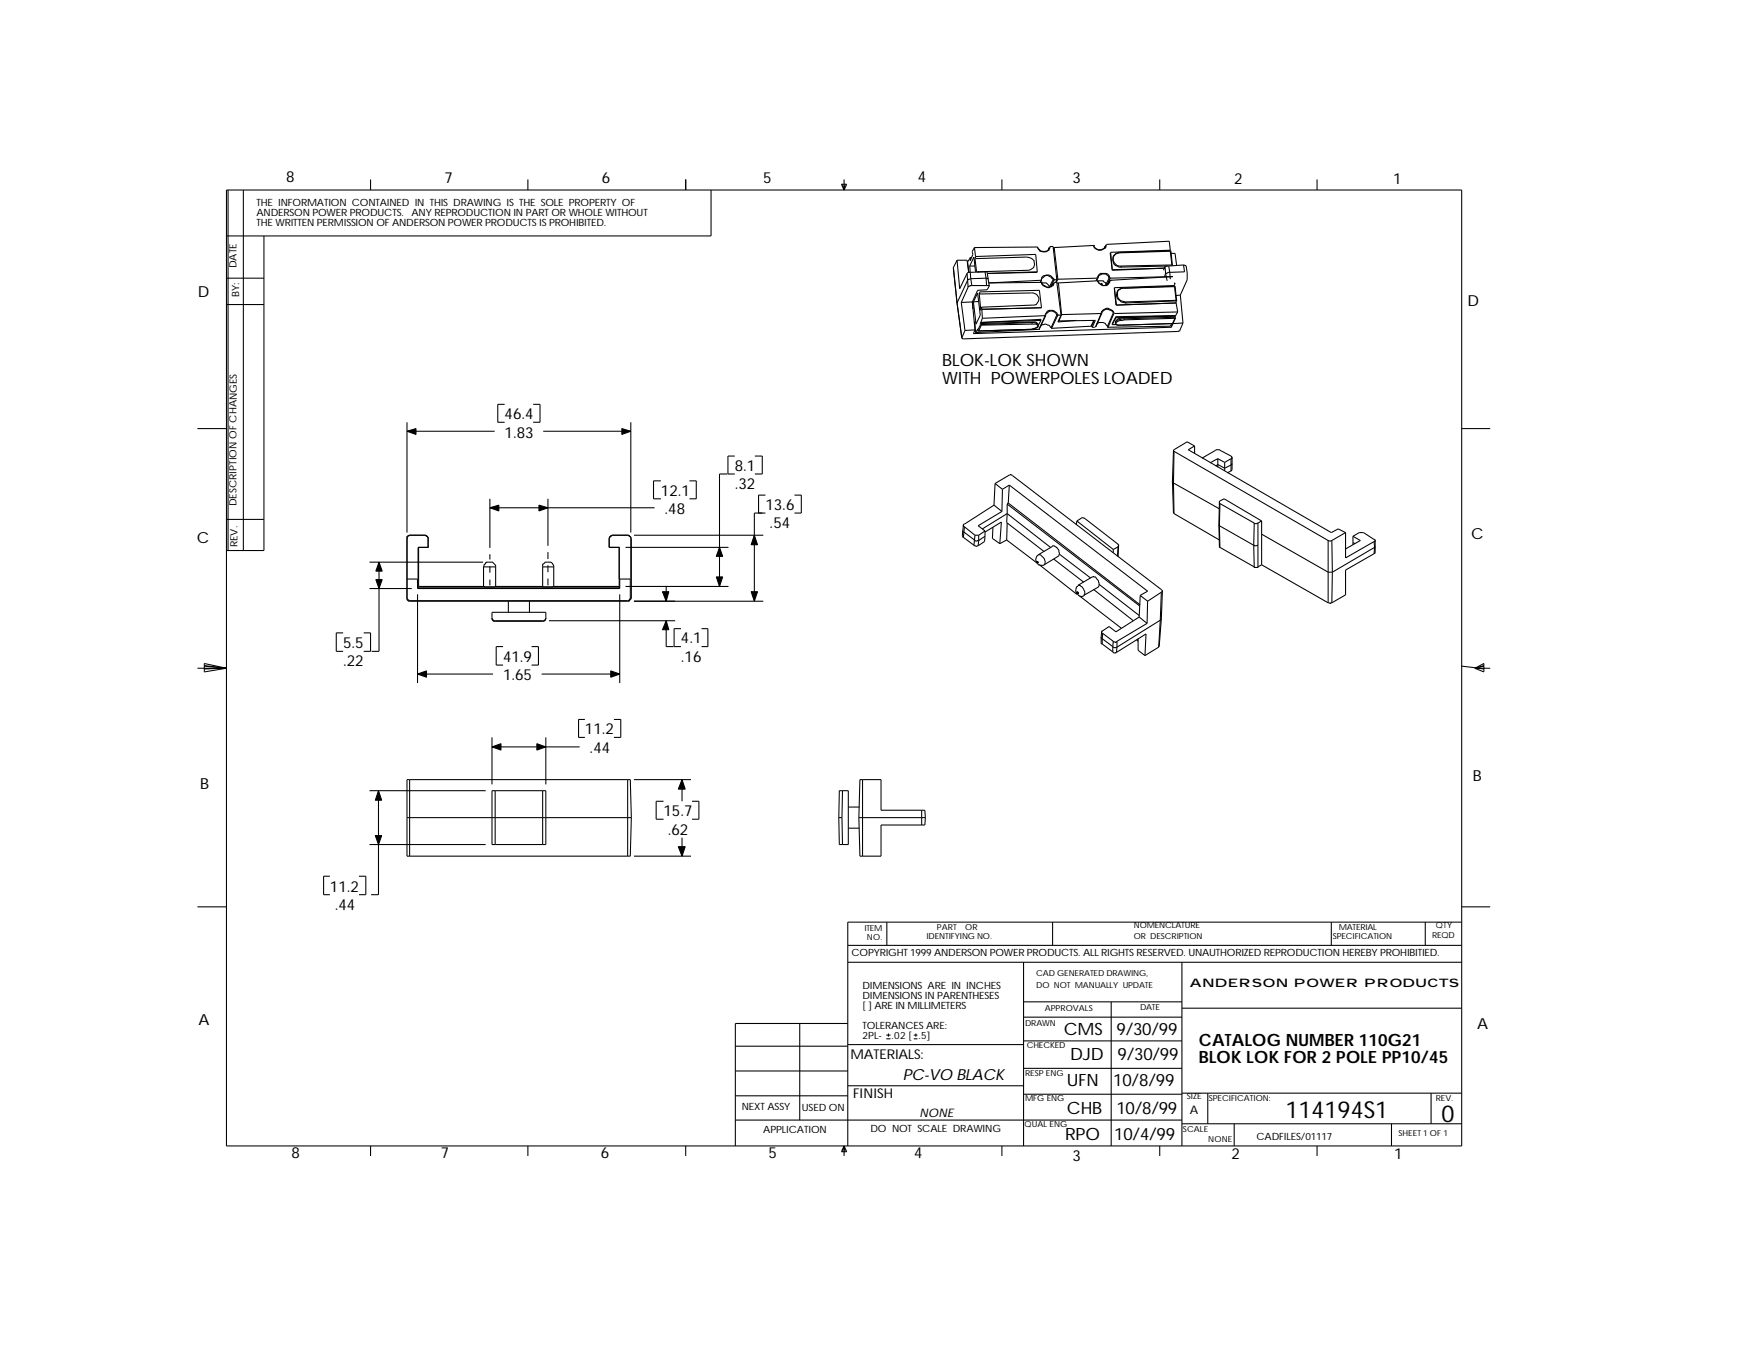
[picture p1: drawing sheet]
<svg xmlns="http://www.w3.org/2000/svg" width="279mm" height="216mm" viewBox="0 0 279 216" stroke-linecap="round" stroke-linejoin="round" font-family="sans-serif">
<g fill="none" stroke="#000" stroke-width=".17">
<path d="M36.3 30.5h198.1v153.3h-198.1zM36.6 30.5v57.8M39 30.5v57.8M42.3 37.8v50.5h-6M59.4 28.8v1.7M84.7 28.8v1.7M110 28.8v1.7M114 30.5v7.3h-77.7M135 29.5h.8l-.4 1zM135.1 29.5l.3 1M135.4 28.8v1.7M135.6 29.5l-.2 1"/>
<path d="M156.3 39.7l-.3 .6v.5l-.4 1v-.5M156.3 39.7l.2 1.4M160.7 28.8v1.7M166.4 39.6l.4 .7 1 .1a.76 .76 0 0 0 .6-.9h.5l.6 5.4M166.4 39.6l-10.1 .1M166.4 39.6h.1M166.5 39.7l.5 .6h.3a1 1 0 0 0 .9-.3v-.1M168.3 39.7l-.2 .3M169.1 39.7l-.2 .2M169.1 39.7l.6 5.1M175.4 39.4a1.03 1.03 0 0 0 1 .7 1.03 1.03 0 0 0 1-.7l-.3 .4M175.4 39.4v.1a1.08 1.08 0 0 0 1.2 .6l.7-.3 .2-.6 10-.5 .2 1.4-9.6 .4 .3 2.8 8.5-.3-8.5 .3-.3-2.7"/>
<path d="M175.4 39.4h.1M175.4 39.4l-6.3 .3M186 28.8v1.7M211.2 28.8v1.7M36.3 44.6h6M36.3 48.9h6M153.5 48.6l.8 5.6M153.5 41.7l-.6 1.2 .6 5.7M153.5 41.7l.4 4.6 1.2-2.4M153.5 41.7h1.6l.3 2M154.2 48.5l.6 4.5M154.8 53l-.5 1.2"/>
<path d="M155.1 43.9l.2 2.2M155.3 46.1l-1.1 2.4M155.5 42.7l.2 2M155.5 42.7l.7-1.5 .3 2.4M155.5 42.7h.9M155.6 41.3l-.4 .7 .2 1.7M155.6 41.3h.3M155.7 44.7l-.5 .2-1.7 3.7M155.7 44.7l.2 1.1M155.9 45.8h-.3l-.3 .3M155.9 45.8h2.3M156 48.4l-1.8 .1"/>
<path d="M156 48.4l.4 4.5M156 48.4v1.1M156 49.4h.1M156.3 51.8l.1-.2 .1 1.7M156.4 52.9l-1.6 .1M156.4 41.5l.2 2.1M156.5 41.1v.4l8.2-.3a1.13 1.13 0 0 1 1.1 1.7l-.8 .4-8.2 .3M156.5 41.1l9.6-.3 .3 2.8-8 .3 8-.2M156.8 43.6h.1M156.8 52.7v.3M156.8 52.8l-.3 .5M156.8 47l.4 3.5-.7 1.5-.4-3.6z"/>
<path d="M157 48.3l-.9 .1M157.1 47.2l8.3-.2a1.11 1.11 0 0 1 1.2 1.1l-.4 .8h-.3l-8.5 .4M157.1 47.2v-.4l9.6-.2 .3 2.8-9.5 .2M157.1 47.2v-.1l.2 2.7 .1-.5M157.2 51.9v.2l8.7-.4 .6 .3M157.3 51.7l-.1 .2M157.4 52.2l-.4 .9-.2-.1M157.4 49.3l.1 .3M157.4 52.2h-.2l-.4 .8M157.5 49.6l.1 1.5M157.6 51.1l-.3 .6M158 43.6l-2.7 .1-.2 .2"/>
<path d="M158 43.6h.3l.4 2.3M158 43.6l.2 1M158.2 44.6l.3 .2M158.2 44.6l-2.5 .1M158.2 44.6v1.2M158.2 45.8h.5v.1M158.7 45.9l-.4 .6-1.5 .1-.8 1.8M165.1 52.8l-8.2 .3M165.5 51.6h.3a.52 .52 0 0 1 .7 .4M165.5 52h.6l.4 .2-.2 .4-1.2 .2M165.5 51.6l-8.3 .3M165.5 52l-8.1 .2"/>
<path d="M165.5 51.6v.4M166.4 52.5h.1M166.5 52v.1v.4l-.6 .2-.8 .1M166.5 52h.1M166.6 52.8h.1M166.6 52.8l-10.1 .5M167 52.3a.9 .9 0 0 1 1.5 .2l.1 .1M167 51.4v-.2l-9.7 .5M167 51.4l-9.7 .3M167 51.4l-.5 .8M167 45.4h.8l.4 .4v.2M167 45.3a1.05 1.05 0 0 0 1 .8 1.05 1.05 0 0 0 1.1-.7v-.1h.4l.7 5.2"/>
<path d="M167 45.4a1.1 1.1 0 0 0 1.7 .4l.2-.2M167 45.3h.1M167 44.7v.3M167 45.3v.1M167 45l-.1 .3M167 45l-.2 .3M167.1 44.7v-.1a.97 .97 0 0 1 1.5-.2l.3 .5M167.5 45.8l.1 .2M167.6 50.6l.2-.4a1.05 1.05 0 0 1 1-.4 1.05 1.05 0 0 1 .9 .7l-1 2.2M167.6 50.6h.1l-1.1 2.2M167.6 50.6l-10 .5M167.6 50.6l-1 2.2"/>
<path d="M167.8 50.4a.93 .93 0 0 1 .9-.5 .93 .93 0 0 1 .8 .6M167.8 50.5h-.1M168.6 52.6l.1 .1M168.7 52.7h.1M168.7 45.7l.3-.3-.2 .3M168.9 44.9l-.6 1.1M168.9 44.9h.6M169.1 44.9a1.13 1.13 0 0 0-1-.8 1.13 1.13 0 0 0-1.1 .5v.4l-8.4 .4 8.4-.1M169.1 44.9h.1M169.1 44.9l-.6 1.1M169.4 44.7l.3 .1M169.5 50.5h.7"/>
<path d="M169.5 50.5l-.9 2.1M169.5 44.9l-.2 .4M169.7 44.8l-.3 .5M169.8 45.4l-.2 .1M169.8 45.4l.5 5.1M169.8 51.5h.1M169.8 51.5l5.9-.1-.5 1.1M170.2 50.5l-.5 1.1 2.9-.2M170.2 50.5h.1M170.3 50.5l-.5 1M175 52.3l-6.3 .4M175.1 52.2l.1 .3"/>
<path d="M175.2 52.5h.4M175.4 51.4l-.4 .9M175.5 51.4l-.5 .9M175.9 52l.4-.3h.7l.3 .2 .3 .4M176 45l.1 .1a1.11 1.11 0 0 0 1.4 .6l.3-.2 .1-.3M176 44.6l-.2 .4M176 45l-6.2 .4M176 45h.1M176.1 45.1l.9-.1 .4 .4v.3M176.6 45.6l.1-.1 .1 .2M176.6 50.3l-6.3 .2M176.6 50.3h.1"/>
<path d="M176.6 50.3l-.9 2.2M176.7 50.3a.92 .92 0 0 1 1.4-.5l.5 .4-1 2.1M176.7 50.3l-.9 2.1M177.6 52.3l.1 .2M177.7 52.5h.1M177.9 44.6a.97 .97 0 0 0-1.6-.4l-.4 .8M177.9 44.6h.2M177.9 44.6l-.5 1M178.1 44.6a.9 .9 0 0 0-.7-.7h-.9l-.2 .1-.4 .6-6.2 .2M178.1 44.6l-.6 1M178.1 44.6l10-.2-10 .6M178.1 45a1.03 1.03 0 0 1-.7 .8 1.03 1.03 0 0 1-1-.3l-.4-.5"/>
<path d="M178.1 45h.1M178.1 45l-.3 .4M178.4 52.1h.6M178.6 50.3l-.9 2.2M178.7 46.2l.3 2.7 9.6-.3M179 50.8l-.6 1.3M179 50.8v.2M179 51l-.6 1.1M179.7 42.8h.1M179.8 42.7l-.1 .1M180.2 46.2a1.05 1.05 0 0 0-1.1 .8 1.05 1.05 0 0 0 .5 1.2l.2 .2 .7 .2M180.2 46.2h-.3l-.6 .4a1.27 1.27 0 0 0 1.2 1.8"/>
<path d="M180.2 46.2l8.3-.3 .2 2.4M180.2 46.2l8.2-.2 .2 2.2M180.3 51a1.5 1.5 0 0 0-1.3 .4l-.1 .2M180.3 51v.1M180.3 51l8.2-.3 .1 .2-8.3 .2M180.3 51.1l-.6 .1a.69 .69 0 0 0-.8 .7 1.02 1.02 0 0 0 1 .3M180.3 51.3l-.9 .2-.4 .2v.3l.3 .2h.6M180.3 51.1v.2M180.5 48.6h.1M180.5 48.4v.2M186.9 42.8v1.1M186.9 42.8l-.3 .5"/>
<path d="M186.9 43.9l.3 1.1M186.9 43.9l-.1 .5M187.3 42.7l-7.6 .1M187.5 42.7l-.6 .1M187.5 42.7l.1 1M187.6 43.7l-.7 .2M187.6 43.7l.1 1.1M187.8 40.6h.7l.2 2M187.9 52.5l-31.8 1 .3-.6M187.9 52.2v.3M188 42.5v.1l-.2-2.4-8.4 .3a1.16 1.16 0 0 0-.9 .9 1.17 1.17 0 0 0 1.2 1.4M188 42.5l-.3-2.2-8.1 .3a1.06 1.06 0 0 0-1.1 1 1.06 1.06 0 0 0 1 1.1h.3"/>
<path d="M188 51.9l-.3 .4-10 .2M188 42.5l-8.2 .2M188.1 51.9l-.2 .6M188.1 51.9h.1M188.3 45.5l.2-.1-.1 .3M188.4 45.9v-.1l-9.7 .3 .4 2.8M188.5 51.1l.1-.1-.5 .9M188.5 51.1l-.5 .8-8.1 .3M188.5 51.1l-8.2 .2M188.6 50.6l-9.6 .2M188.6 50.6l-9.6 .4M188.6 48.2l.1 .1"/>
<path d="M188.6 48.6l.3 1.4M188.6 48.2l-8.1 .2M188.6 48.3v.3M188.7 48.3l-8.2 .3M188.9 50l-10.2 .3a1.29 1.29 0 0 0-1.2-.9l-.8 .6-.1 .3M188.9 50l-.3 .6M189.3 47.3l-.7 .1M189.3 47.3l.4 4.5M189.7 51.8l-.5 1.3-.2 .1-34.5 1.2-.2-.2M189.7 51.8l-1.6 .1M189.8 42.5l.4 .2 .2 1.1v1.1l-1.1 2.4M189.8 42.5l.2 1.1-2.4 .1"/>
<path d="M189.8 42.5l-2.3 .2M31.7 68.7h4.6M65.3 67.7v17.7M65.3 69.2h14M80.9 64.9h-1.1v2.8h1.1M85.5 64.9h1.1v2.8h-1.1M87.1 69.2h14.1M101.2 67.7v17.7M106 77.1h-1.2v2.9h1.2M110.6 77.1h1.1v2.9h-1.1M116.7 76h-1.3v18.1M117.9 73.2h-1.1v2.8h1.1"/>
<path d="M121.1 73.2h1.2v2.8h-1.2M122.8 79.4h-1.1v2.9M127.4 79.4h1.1v2.9h-1.1M159.6 77.6l2.3-1.4 .2-.1 .2 .1 24 18.4 .1 .1v.2l-.1 .1M159.6 77.6l1.2 .9M159.6 77.6l-.2 3.4M160.8 78.5l-.1 3.5M161.9 77.8l22.2 17-1.2 .7M161.9 77.8l-1.1 .7M161.9 77.8l-.2 2.9M188 77.2l.2 .3M188 77.2l.2 5.1 .1 .1"/>
<path d="M188.2 72.3l-.2 4.9M188.2 77.5l7.4 4.1M188.2 77.5l.1 4.9M188.3 72.4l24.7 14.3M188.3 72.4l-.1 5.1M191.6 71.5l-1.2-.6-2.1 1.2-.1 .1 .1 .2M191.6 71.5l-1 .6 22.9 13.3 1.1-.6 1.2 .6M191.6 71.5v1.2M192.8 73.5l2.3-1.4h.5l1.8 1.1 .2 .1v.2l-.2 .1M195.3 73.6l-1.2 .7M195.3 73.6v1.3M195.3 73.6l1.1 .6"/>
<path d="M196.4 74.2v1.3M197.4 73.6l-1 .6M197.4 73.6v1.9M197.4 75.5l-.6 .4M197.6 74.3l-.2 .3-1 .5-1.1-.6-.3 .3M197.6 73.4v2l-.2 .1M234.4 68.7h4.6M36.3 83.3h6M59.3 94.4h6.7M59.3 90.2h18.2M60.8 90.2v14.3h-1.2M65.3 86.4h.1"/>
<path d="M65.3 95.9l.3 .5h35.2l.3-.3v-.2M65.3 95.9v.3l.2 .2h35.4l.4-.5M65.3 86.4v9.5M65.3 92.9h1.7v1.5h32.4v-1.5h1.7v3M65.7 85.9l-.4 .2v.3M65.7 85.9h2.5M67 95.3v14.3M67.1 94.1h32.2v.2h-32.2zM67.1 87.8v6.3h10.5M68.2 85.9l.5 .3v.2l-.2-.4zM68.7 86.4h.1M68.7 86.4v1.4"/>
<path d="M68.7 87.8h-1.6v5.1M77.6 90.9v-.3l.5-.4h.9l.4 .4 .1 .3M77.6 94.1h.1h1.8M77.6 90.9v3.2M77.6 90.9h1.9M78.6 80v7.9M78.6 88.9v.8M78.6 90.8v1.1M78.6 93v.9M78.6 81.4h26.4M78.9 98.2h8.6v1l-.3 .4h-8l-.3-.3zM78.9 99.1l.3 .6h8l.3-.2v-.4"/>
<path d="M79.5 90.9v3.2M79.5 94.1h7.5M81.5 96.4v1.8M84.9 96.4v1.8M87 90.9v-.4a1.24 1.24 0 0 1 1.6-.1l.2 .5M87 94.1h1.8M87 90.9v3.2M87 90.9h1.8M87.9 80v7.5M87.9 88.6v1.1M87.9 90.7v1.1M87.9 92.8v1.1"/>
<path d="M88.1 99.6h20.2M88.8 90.9v3.2M97.7 86.4v1.4h1.7M97.7 86.4h.1M98.2 85.9h-.2l-.3 .5M98.2 85.9l-.3 .1-.2 .4M98.2 85.9h2.6M99.3 87.8v6.3h-10.5M99.4 95.3v14.3M100.3 87.8h16.5M100.3 94.1h16.5M101.1 95.9h.2"/>
<path d="M101.2 92.9v-6.7l-.5-.3h.1l.5 .5v9.5M101.7 96.4h20.7M101.7 85.9h20.7M106.8 99.6v4.1h1.2M106.8 94v2.4M122.8 82.3h-1.8v14.1M154.4 85.1l.1 .2 1.8 1.3M154.5 84.2l-.2 1.7 .2 .3M154.5 86.2l1.7 1.3M154.7 84.5l1.7 1.4M154.7 84.5l-.2 1.7M156.2 87.5l.3 .1 .4-.1"/>
<path d="M156.3 86.6a.53 .53 0 0 0 .7 .1M156.3 86.6l-.1 .9M156.4 85.9h.6M156.4 85.9l-.1 .7M157 85.9v.8M157 86.7l-.1 .8M158 85.2l-1 .7M158 85.2v.8M158 86l-1 .7M158 86l-.1 .9-1 .6M158 85.3l2.6-1.6-.2 3.5M159.3 84.6l-.1 1.8 1.2 .8"/>
<path d="M159.4 81l-4.8 3.1-.1 .3 .2 .1M159.4 81l1.3 1M160.7 82l-3.8 2.3 1.1 .9M161.5 86.6l4.9 3.7M161.5 86.6l-1.1 .6M161.5 82.4l7 5.4M161.5 80.9v1.5M161.5 80.9l21.3 16.3M161.5 82.4v1.4l6 4.7M161.5 83.9v2.7M161.5 82.4l-3.9 2.4M161.7 80.7l21.2 16.3"/>
<path d="M161.7 80.7l-.2 .2M166.3 90.1h.2v.2zM166.5 89a.93 .93 0 0 0-.4 .9 .93 .93 0 0 0 .8 .8l.6-.1M166.5 89h.4l.6 .6 .1 .5-.1 .5M166.7 90.6l6 4.7M169 89.7l4.8 3.7M169.9 88.9a1.33 1.33 0 0 0-1.1-1.4l-2.3 1.5M169.9 88.9l-.1 .3-2.3 1.4M169.9 88.9l5 3.8M172.7 94.9l.3 .2-.1 .1zM172.7 83.6l.8-.5h.5l5.3 4.2 .1 .1-.1 .3M172.7 83.6l-.1 .6"/>
<path d="M172.7 83.6l5.9 4.5M172.9 94a.82 .82 0 0 0 0 1.3 .65 .65 0 0 0 .9 .3v-.1M173.1 95.6l6.7 5.2M175.4 94.6l6.4 5M176.3 93.7l-.2-.7-.4-.5h-.4l-2.4 1.4h.3a1.48 1.48 0 0 1 .8 1.4l-.2 .2M176.3 93.7l-.1 .4-2.4 1.4M176.3 93.7l6.4 5M178.6 88.1v.5M179.3 87.7l-.7 .4M179.3 87.7l-.1 1.5M179.4 87.5l-.1 1.8M182.7 99l-3.7 2.3-1.1-.8-1.2 .8v.2l.2 .1"/>
<path d="M182.7 99l1.3 1M182.9 95.5l1.2 .9M182.9 95.5l-.2 3.5M184 100l-4.8 2.9M184.1 96.4l-.1 3.6M186.1 99.5l-6.9 4.3M186.1 99.5l-.3 4.3M186.3 99.2l-.2 .3M186.3 99.2l-.5 4.6M186.3 95l-2.2 1.4M186.3 95l-.2 4.5M186.4 94.8l-.1 4.4"/>
<path d="M188.3 82.4l7.3 4.2M195.5 84.2l.1 .1M195.5 84.2l.1 3.6h.1M195.6 80.6l-.1 3.6M195.6 84.3l5.5 3.2M195.6 84.3l.1 3.5M195.7 80.8l-.1-.4 .7-.4 6.1 3.6M195.7 80.8l5.5 3.1M195.7 80.8l-.1 3.5M195.7 87.8l5.5 3.1M201.1 87.5h.1h.6M201.1 87.5l.1 3.4"/>
<path d="M201.2 83.9l.1 .1 .5-.1M201.2 90.9v.1h.6v-.1M201.2 83.9l-.1 3.6M201.8 83.9v7M202.4 85.7l10.6 6.1h.7M202.4 90.6l10.6 6.1M202.4 83.6l-.6 .3M202.4 83.6v7M202.4 90.6l-.6 .3M213 86.7l.2 .1 .4-.1M213 96.7l.3 .1 .3-.1M213 86.7v10"/>
<path d="M213.6 86.7l.1 5.1M213.7 91.8l-.1 4.9M215.8 85.4l-2.2 1.3M215.8 85.4v4.1l4.6-2.6M217 86l1-.6h.7l1.8 1.1 .1 .3-.2 .1M217 86l1.2 .7-2.4 1.4M217 87l.3 .2M217 86v1.4M220.4 88.8l-4.6 2.6v4l-2.2 1.3M220.4 86.9l.1 .9M220.5 87.8l-6.8 4M220.5 87.8l-.1 1"/>
<path d="M220.6 87.6l-.1 .2M220.6 86.6v2.1l-.2 .1M31.7 107.2h4.6M32.8 106.4l3.5 .8-3.5 .6zM32.8 106.8l3.5 .4M36.3 107.2l-3.5 .1M55 101.5h-1.1v3h1.1M58.3 101.5h1.1v3h-1.1M67 108.1h12.1M78.9 118.3v7.5M78.9 119.8h14.1M80.7 103.7h-1.1v3h1.1"/>
<path d="M85.3 103.7h1.1v3h-1.1M86.9 108.1h12.5M87.5 118.3v7.5M93.8 115.4h-1v2.9h1M98.5 115.4h1.1v2.9h-1.1M109.2 100.8h-1.1v2.9h1.1M112.5 100.8h1v2.9h-1M176.6 102.2l.2 .2M176.6 102.2v1l.2 .1M176.7 101.3l-.1 .9M176.8 102.4l1.7 1.3M176.8 103.3l1.7 1.3"/>
<path d="M176.8 102.4v.9M176.9 101.6l1.7 1.3M176.9 101.6l-.1 .8M178.5 103.7l.2 .2 .5-.1M178.5 104.6l.1 .1 .5-.1M178.5 103.7v.9M178.6 102.9l.3 .1 .3-.1M178.6 102.9l-.1 .8M179.1 104.6l4.7-2.9-.2 3.5M179.2 102.9v.9M179.2 103.8l-.1 .8M182.3 102.6l.2 .3"/>
<path d="M182.5 102.4v1.9l1.1 .9M185.8 103.8l-2.2 1.4M234.4 106.8l3.6 .5-1.4-.1M236.6 107.2h2.4M236.6 107.2l1.4-.8v1.4zM238 106.8l-1.4 .4M59.3 126.8h18.6M59.3 135.5h18.6M60.7 126.8v16.7h-1.2M65.3 131.1h36M65.3 125.1h35.8l.2 6-.2 6.2h-35.8zM65.7 125.1v12.2"/>
<path d="M78.9 126.8h8.6v8.7h-8.6zM79.4 126.8v8.7M87 126.8v8.7M100.7 125.1v12.2M101.7 137.3h9.1M101.7 125.1h9.1M106.4 128.5h-1.2v2.9h1.2M109.4 125.1v3.4M109.4 134.4v2.9M111 128.5h1.1v2.9h-1.1M134.5 131.1h.5M134.6 126.8h1.5v8.7h-1.5l-.1-4.4z"/>
<path d="M135 131.1l.1 4.4M135.1 126.8l-.1 4.3M136.1 132.8h1.7M136.1 129.5h1.7M137.8 131.1h10.6M137.8 131.1l.1 6.2h3.4v-5h7l.1-1.2M137.8 131.1l.1-6h3.4v4.9h7l.1 1.1M138.3 125.1v12.2M147.8 130v2.3M31.7 145.5h4.6M52.9 140.5h-1v3h1M57.6 140.5h1.1v3h-1.1"/>
<path d="M136 154.3h98.4M136 151.6h98.4M142.2 147.9v3.7M164.2 154.3v29.5M168.8 147.9v3.7M189.6 154.3v29.5M213.5 147.9v3.7M228.6 147.9v3.7M234.4 147.9h-98.4v35.9M234.4 145.5h4.6M117.9 179.7h71.7M117.9 167.8h18.1"/>
<path d="M117.9 171.8h18.1M117.9 175.8h18.1M128.3 164.2v15.5M136 174.2h28.2M136 167.6h28.2M136 164.2h-18.1v19.6M142.2 166.6h.6M142.2 166h.6M142.5 165.8v.5M146.6 166.6h.6M146.6 166h.6M146.9 165.8v.5"/>
<path d="M164.2 175.5h25.4M164.2 171.4h25.4M164.2 167h25.4M164.2 163.2h25.4M164.2 160.7h25.4M178.2 160.7v23.1M189.6 175.3h44.8M189.6 161.7h44.8M193.7 175.3v5M229.5 175.3v5M59.4 183.8v1.6M84.7 183.8v1.6"/>
<path d="M110 183.8v1.6M135.4 183.8v1.6M135.4 183.8l.4 .9h-.8zM135.4 183.8l-.3 .9M135.4 183.8l.2 .9M160.7 183.8v1.6M186 183.8v1.6M189.6 180.3h44.8M198 180.3v3.5M211.2 183.8v1.6M223.2 180.3v3.5"/>
</g>
<g fill="#000" stroke="#000" stroke-width=".17">
<path d="M65.3 69.2l1.4-.5v1z" fill-rule="evenodd"/>
<path d="M99.7 68.7l1.5 .5-1.5 .5z" fill-rule="evenodd"/>
<path d="M60.3 93h1l-.5 1.4z" fill-rule="evenodd"/>
<path d="M60.8 90.2l.5 1.4h-1z" fill-rule="evenodd"/>
<path d="M78.6 81.4l1.4-.4v1z" fill-rule="evenodd"/>
<path d="M86.4 81l1.5 .4-1.5 .6z" fill-rule="evenodd"/>
<path d="M106.3 94.9h1l-.5 1.5z" fill-rule="evenodd"/>
<path d="M106.8 99.6l.5 1.4h-1z" fill-rule="evenodd"/>
<path d="M114.9 92.5h1l-.5 1.6z" fill-rule="evenodd"/>
<path d="M115.4 87.8l.5 1.4h-1z" fill-rule="evenodd"/>
<path d="M121 85.9l.5 1.5h-1z" fill-rule="evenodd"/>
<path d="M120.5 94.9h1l-.5 1.5z" fill-rule="evenodd"/>
<path d="M67 108.1l1.4-.5v1z" fill-rule="evenodd"/>
<path d="M78.9 119.8l1.4-.5v1z" fill-rule="evenodd"/>
<path d="M86.1 119.3l1.4 .5-1.4 .5z" fill-rule="evenodd"/>
<path d="M98 107.6l1.4 .5-1.4 .5z" fill-rule="evenodd"/>
<path d="M60.7 126.8l.5 1.6h-1z" fill-rule="evenodd"/>
<path d="M60.2 134h1l-.5 1.5z" fill-rule="evenodd"/>
<path d="M109.4 125.1l.5 1.5h-1.1z" fill-rule="evenodd"/>
<path d="M108.8 135.8h1.1l-.5 1.5z" fill-rule="evenodd"/>
</g>
<g font-size="3.8">
<text x="206.2" y="179.3">114194S1</text>
<text x="231.2" y="179.9">0</text>
</g>
<g font-size="2.7">
<text x="151.1" y="58.8">BLOK-LOK SHOWN</text>
<text x="151.1" y="61.6">WITH POWERPOLES LOADED</text>
<text x="170.6" y="166">CMS</text>
<text x="179.1" y="166">9/30/99</text>
<text x="192.3" y="167.7">CATALOG NUMBER 110G21</text>
<text x="171.6" y="170.1">DJD</text>
<text x="179.3" y="170.1">9/30/99</text>
<text x="192.3" y="170.4">BLOK LOK FOR 2 POLE PP10/45</text>
<text x="171.1" y="174.2">UFN</text>
<text x="171.1" y="178.7">CHB</text>
<text x="178.5" y="174.2">10/8/99</text>
<text x="179.1" y="178.7">10/8/99</text>
<text x="170.9" y="182.9">RPO</text>
<text x="178.7" y="182.9">10/4/99</text>
</g>
<g font-size="2.4">
<text x="45.9" y="29.2">8</text>
<text x="71.3" y="29.4">7</text>
<text x="96.5" y="29.4">6</text>
<text x="122.4" y="29.4">5</text>
<text x="147.2" y="29.2">4</text>
<text x="172" y="29.4">3</text>
<text x="198" y="29.5">2</text>
<text x="223.4" y="29.5">1</text>
<text x="31.7" y="47.7">D</text>
<text x="235.4" y="49">D</text>
<text x="80.9" y="67.2">46.4</text>
<text x="80.9" y="70.2">1.83</text>
<text x="117.9" y="75.5">8.1</text>
<text x="106" y="79.5">12.1</text>
<text x="106.6" y="82.5">.48</text>
<text x="117.9" y="78.5">.32</text>
<text x="122.8" y="81.8">13.6</text>
<text x="31.6" y="87">C</text>
<text x="123.4" y="84.8">.54</text>
<text x="236" y="86.5">C</text>
<text x="55" y="104">5.5</text>
<text x="55" y="106.8">.22</text>
<text x="80.7" y="106.2">41.9</text>
<text x="109.2" y="103.2">4.1</text>
<text x="109.2" y="106.2">.16</text>
<text x="80.7" y="109.1">1.65</text>
<text x="93.8" y="117.8">11.2</text>
<text x="94.6" y="120.7">.44</text>
<text x="236.2" y="125.3">B</text>
<text x="32.1" y="126.5">B</text>
<text x="106.4" y="130.9">15.7</text>
<text x="107.1" y="133.9">.62</text>
<text x="52.9" y="143">11.2</text>
<text x="53.7" y="146">.44</text>
<text x="31.8" y="164.4">A</text>
<text x="236.9" y="165.1">A</text>
<text x="144.8" y="173.2">PC-VO BLACK</text>
<text x="46.7" y="185.8">8</text>
<text x="70.7" y="185.8">7</text>
<text x="96.4" y="185.7">6</text>
<text x="123.3" y="185.7">5</text>
<text x="146.6" y="185.7">4</text>
<text x="197.5" y="185.9">2</text>
<text x="223.6" y="185.8">1</text>
<text x="172" y="186.3">3</text>
</g>
<g font-size="2.2">
<text x="136.4" y="169.8">MATERIALS:</text>
<text x="136.8" y="176.2">FINISH</text>
</g>
<g font-size="1.9">
<text x="190.8" y="158.3">ANDERSON POWER PRODUCTS</text>
<text x="147.5" y="179.2">NONE</text>
<text x="190.8" y="178.6">A</text>
</g>
<g font-size="1.6">
<text x="41.1" y="33">THE INFORMATION CONTAINED IN THIS DRAWING IS THE SOLE PROPERTY OF</text>
<text x="41.1" y="34.6">ANDERSON POWER PRODUCTS.</text>
<text x="66" y="34.6">ANY REPRODUCTION IN PART OR WHOLE WITHOUT</text>
<text x="41.1" y="36.2">THE WRITTEN PERMISSION OF ANDERSON POWER PRODUCTS IS PROHIBITED.</text>
<text x="37.9" y="43" transform="rotate(-90 37.9 43)">DATE</text>
<text x="38.4" y="47.7" transform="rotate(-90 38.4 47.7)">BY:</text>
<text x="37.9" y="81.2" transform="rotate(-90 37.9 81.2)">DESCRIPTION OF CHANGES</text>
<text x="38.1" y="87.8" transform="rotate(-90 38.1 87.8)">REV.</text>
<text x="136.6" y="153.4">COPYRIGHT 1999 ANDERSON POWER PRODUCTS. ALL RIGHTS RESERVED. UNAUTHORIZED REPRODUCTION HEREBY PROHIBITIED.</text>
<text x="138.3" y="158.7">DIMENSIONS ARE IN INCHES</text>
<text x="138.3" y="160.3">DIMENSIONS IN PARENTHESES</text>
<text x="138.3" y="161.9">[ ] ARE IN MILLIMETERS</text>
<text x="138.3" y="165.1">TOLERANCES ARE:</text>
<text x="138.3" y="166.7">2PL-</text>
<text x="143" y="166.7">.02 [ .5]</text>
<text x="119" y="178.1">NEXT ASSY</text>
<text x="128.6" y="178.2">USED ON</text>
<text x="122.4" y="181.8">APPLICATION</text>
<text x="139.6" y="181.5">DO NOT SCALE DRAWING</text>
<text x="201.5" y="182.8">CADFILES/01117</text>
</g>
<g font-size="1.3">
<text x="138.7" y="149.3">ITEM</text>
<text x="150.3" y="149.2">PART</text>
<text x="154.8" y="149.2">OR</text>
<text x="181.9" y="148.8">NOMENCLATURE</text>
<text x="214.7" y="149.2">MATERIAL</text>
<text x="230.3" y="148.9">QTY</text>
<text x="139" y="150.8">NO.</text>
<text x="148.6" y="150.6">IDENTIFYING NO.</text>
<text x="181.9" y="150.5">OR DESCRIPTION</text>
<text x="213.8" y="150.5">SPECIFICATION</text>
<text x="229.7" y="150.5">REQD</text>
<text x="166.2" y="156.5">CAD GENERATED DRAWING,</text>
<text x="166.2" y="158.4">DO NOT MANUALLY UPDATE</text>
<text x="182.9" y="162">DATE</text>
<text x="164.4" y="164.6">DRAWN</text>
<text x="167.6" y="162.2">APPROVALS</text>
<text x="164.4" y="172.6">RESP ENG</text>
<text x="164.7" y="168.1">CHECKED</text>
<text x="164.4" y="176.5">MFG ENG</text>
<text x="190.3" y="176.3">SIZE</text>
<text x="193.9" y="176.5">SPECIFICATION:</text>
<text x="230.3" y="176.5">REV.</text>
<text x="164.3" y="180.8">QUAL ENG</text>
<text x="189.7" y="181.6">SCALE</text>
<text x="193.8" y="183.1">NONE</text>
<text x="224.3" y="182.3">SHEET 1 OF 1</text>
</g>
</svg>
